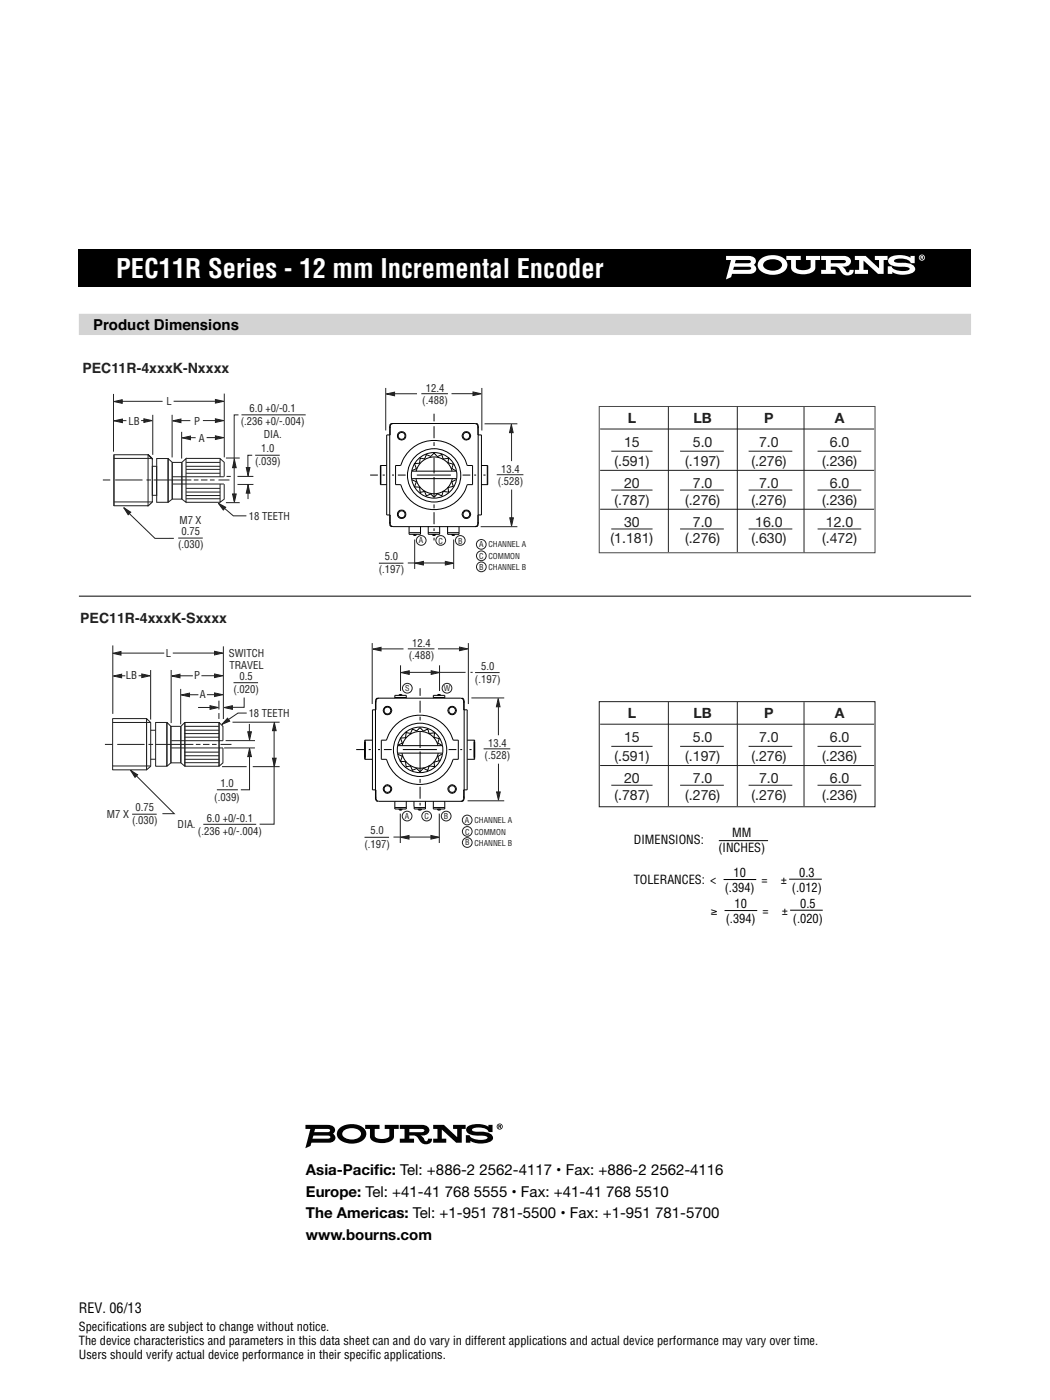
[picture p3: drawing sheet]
<svg xmlns="http://www.w3.org/2000/svg" width="210mm" height="279mm" viewBox="0 0 210 279" stroke-linecap="round" stroke-linejoin="round" font-family="sans-serif">
<path d="M15.7 49.7h178.1v7.5h-178.1z" fill="#000"/>
<path d="M15.7 64.7h178.1" fill="none" stroke="#d1d3d4" stroke-width="4.2" stroke-linecap="butt"/>
<g fill="#fff">
<path d="M156.9 51.1h2.9v.8h-1v1.4a1.59 1.59 0 0 0 1.9 .6 .95 .95 0 0 0 1.1-1.1v-.9h-.9v-.8h2.8v.8h-1v1.5a2.1 2.1 0 0 1-2.4 1.3 2.91 2.91 0 0 1-2.3-.8l-.1-2h-1z"/>
<path d="M170.6 51.1h2.2l2.6 2.5v-1.7h-.8v-.8h2.5v.8h-.7v2.8h-1.2l-2.9-2.7v1.9h.9v.8h-2.6v-.8h.9v-2h-.9z"/>
<path d="M177.7 51.3a4.5 4.5 0 0 1 4 .1v-.3h.8v1.4h-.8a2.21 2.21 0 0 0-2.6-.8l-.6 .2-.1 .3 .5 .2h1.1a2.68 2.68 0 0 1 2.6 1 .91 .91 0 0 1-.8 1.2 4.4 4.4 0 0 1-3.7-.3v.4h-.9v-1.6h.7a2.17 2.17 0 0 0 2.3 1l1.1-.2 .2-.3a2.62 2.62 0 0 0-2.2-.4 2.54 2.54 0 0 1-1.9-.7l-.2-.4 .1-.5z"/>
<path d="M183.9 51.2v.2h.2v-.2zM183.7 51.1h.5l-.1 .3 .2 .4h-.2l-.2-.3v.3h-.2zM183.5 51.4a.5 .5 0 0 0 1 0 .5 .5 0 0 0-1 0zM183.4 51.4a.61 .61 0 0 1 1.2 0 .61 .61 0 0 1-1.2 0z"/>
<path d="M146.5 53.2h3l.2 .1 .2 .2-.2 .3-.4 .1h-3zM146.8 51.9h2.6l.4 .1v.3a2.4 2.4 0 0 1-1.7 .2h-1.4zM144.9 51.1v.8h1l-1 3.9 1-.5 .2-.6h3.1a1.24 1.24 0 0 0 1.7-1.3l-.5-.5a.93 .93 0 0 0 .4-1.1 .93 .93 0 0 0-.9-.7z"/>
<path d="M152.6 52.2a2.59 2.59 0 0 1 3.4 .3 1.1 1.1 0 0 1-1.2 1.5 2 2 0 0 1-2.5-1.1zM151.8 51.7a1.58 1.58 0 0 0-.6 1.5 1.58 1.58 0 0 0 1.2 1.2 3.8 3.8 0 0 0 4.5-.6 1.72 1.72 0 0 0-1.3-2.7 4.2 4.2 0 0 0-3.8 .6z"/>
<path d="M165.8 51.9h2.6l.4 .1v.3a2.41 2.41 0 0 1-1.7 .2h-1.3zM163.9 51.1v.8h.9v2h-.9v.8h2.8v-.8h-.9v-.7a1.6 1.6 0 0 1 2 1 1.42 1.42 0 0 0 1.3 .8 1.42 1.42 0 0 0 1.2-.8l.1-.3h-.8l-.1 .2-.3 .3a.59 .59 0 0 1-.5-.7l-.6-.5a1.2 1.2 0 0 0 1.3-.3 1.2 1.2 0 0 0 .2-1.3l-.7-.5h-.5z"/>
</g>
<g fill="none" stroke="#1b211b" stroke-width=".2">
<path d="M119.8 85.6h54.7M119.8 93.9h54.7M122 90h8.2M122 97.8h8.2M133.4 81.2v29M135.7 90h8.8M135.7 97.8h8.8M147.1 81.2v29M149.4 90h8.7M149.4 97.8h8.7M160.5 81.2v29M163.2 90h8.7"/>
<path d="M163.2 97.8h8.7M119.8 101.6h54.7M122 105.6h8.2M135.7 105.6h8.8M149.4 105.6h8.7M163.2 105.6h8.7"/>
</g>
<path d="M119.6 81.1h55v29.2h-55z" fill="none" stroke="#484749" stroke-width=".2"/>
<g fill="none" stroke="#1e211c" stroke-width=".2">
<path d="M44.6 129v14.5M22.5 143.4h6.7v10.2h-6.7zM22.5 144.2h7.6M22.5 152.9h7.6M29.2 143.4l.9 .8v8.7l-.9 .7zM30.1 145.7h1M30.1 151.5h1M31.1 144.2h2.2v8.7h-2.2zM33.3 144.2l.8 .8v7.2l-.8 .7zM34.1 145h2v7.2h-2zM34.2 147.8h10.3v-2.8l-.8-.8v8.7l.8-.7v-2.9h-10.3M36.1 145l.8-.8v8.7l-.8-.7z"/>
<path d="M36.9 144.2h6.8v8.7h-6.8zM36.9 145.7h6.8M36.9 151.5h6.8M36.9 145h6.8M36.9 146.4h6.8M36.9 147.1h6.8M36.9 150.1h6.8M36.9 150.8h6.8M36.9 152.2h6.8"/>
</g>
<path d="M36.2 138.7l1.6-.4v.8z" fill="#1e211c"/>
<path d="M36.2 138.7l1.6-.4v.8z" fill="none" stroke="#1e211c" stroke-width=".2"/>
<path d="M42.8 138.3l1.7 .3-1.7 .4z" fill="#1e211c"/>
<path d="M36.1 137.5v7M37.6 138.7h2M41.3 138.6h2.2M42.8 138.3l1.7 .3-1.7 .4z" fill="none" stroke="#1e211c" stroke-width=".2"/>
<path d="M34.3 134.9l1.6-.3v.7z" fill="#1e211c"/>
<path d="M34.3 134.9l1.6-.3v.7z" fill="none" stroke="#1e211c" stroke-width=".2"/>
<path d="M42.8 134.5l1.7 .4-1.7 .3z" fill="#1e211c"/>
<path d="M35.7 134.9h2.8M40.2 134.9h3.3M42.8 134.5l1.7 .4-1.7 .3z" fill="none" stroke="#1e211c" stroke-width=".2"/>
<path d="M22.5 130.4l1.6-.4v.7z" fill="#1e211c"/>
<path d="M22.5 130.4l1.6-.4v.7z" fill="none" stroke="#1e211c" stroke-width=".2"/>
<path d="M42.8 130l1.7 .3-1.7 .4z" fill="#1e211c"/>
<path d="M23.9 130.3h8.9M30.1 133.7v9.9M34.2 133.7v10.6M34.5 130.3h9M42.8 130l1.7 .3-1.7 .4z" fill="none" stroke="#1e211c" stroke-width=".2"/>
<path d="M22.6 134.9l1.7-.3v.7z" fill="#1e211c"/>
<path d="M22.6 134.9l1.7-.3v.7z" fill="none" stroke="#1e211c" stroke-width=".2"/>
<path d="M28.3 134.5l1.6 .4-1.6 .3z" fill="#1e211c"/>
<path d="M22.5 128.8v13.7M24 134.9h1M27.7 134.9h1.3M28.3 134.5l1.6 .4-1.6 .3z" fill="none" stroke="#1e211c" stroke-width=".2"/>
<path d="M26 153.7l1.5 .9-.6 .5z" fill="#1e211c"/>
<path d="M26 153.7l1.5 .9-.6 .5zM27 154.7l7.8 7.7h-2.4M43.3 157.6h4.2M44.7 149.3h6.2" fill="none" stroke="#1e211c" stroke-width=".2"/>
<path d="M49.8 149.4l.4 1.6h-.8z" fill="#1e211c"/>
<path d="M46.4 144.1h9.4M49.8 149.6v8h-1.7M49.8 149.4l.4 1.6h-.8zM50.4 153h5.4M40.6 164.5h10.5" fill="none" stroke="#1e211c" stroke-width=".2"/>
<path d="M49.4 146h.8l-.4 1.7z" fill="#1e211c"/>
<path d="M45 147.8h5.9M49.4 146h.8l-.4 1.7zM49.8 144.5v1.8" fill="none" stroke="#1e211c" stroke-width=".2"/>
<path d="M54.4 151.3h.7l-.4 1.7z" fill="#1e211c"/>
<path d="M54.4 151.3h.7l-.4 1.7z" fill="none" stroke="#1e211c" stroke-width=".2"/>
<path d="M54.7 144.2l.4 1.6h-.7z" fill="#1e211c"/>
<path d="M46.6 136.2h4.9M44.3 153h4.9M54.7 145.3v19.2h-2.9M54.7 144.2l.4 1.6h-.7z" fill="none" stroke="#1e211c" stroke-width=".2"/>
<path d="M43.7 139.8v3.7" fill="none" stroke="#1e211c" stroke-width=".2" stroke-dasharray="1.8 .7 1.8 .7" stroke-linecap="butt"/>
<path d="M44.7 141.2l1.7-.4v.8z" fill="#1e211c"/>
<path d="M44.7 141.2l1.7-.4v.8z" fill="none" stroke="#1e211c" stroke-width=".2"/>
<path d="M41.9 140.8l1.7 .4-1.7 .4z" fill="#1e211c"/>
<path d="M48.7 139.2v2h-2.6M39.5 141.2h3.8M41.9 140.8l1.7 .4-1.7 .4z" fill="none" stroke="#1e211c" stroke-width=".2"/>
<g fill="none" stroke="#1b211b" stroke-width=".2">
<path d="M119.6 140h55v21h-55zM119.8 144.5h54.7M119.8 152.8h54.7M122 149h8.2M122 156.7h8.2M133.4 140.1v20.8M135.7 149h8.8M135.7 156.7h8.8M147.1 140.1v20.8M149.4 149h8.7M149.4 156.7h8.7M160.5 140.1v20.8"/>
<path d="M163.2 149h8.7M163.2 156.7h8.7"/>
</g>
<path d="M45.4 143.3l.4 .6-1.5 .7z" fill="#1e211c"/>
<path d="M45.4 143.3l.4 .6-1.5 .7zM49.2 142.3h-1.7l-2.1 1.4" fill="none" stroke="#1e211c" stroke-width=".2"/>
<path d="M22.7 90.8h6.9M22.7 90.7v10.3M29.5 90.7v10.3M30.4 91.5v8.7M22.7 100.9h6.9" fill="none" stroke="#231f20" stroke-width=".2"/>
<path d="M29.5 90.7l.9 .9z" fill="#010202"/>
<path d="M29.5 90.7l.9 .9-.9-.8" fill="none" stroke="#231f20" stroke-width=".2"/>
<path d="M29.5 100.9l.9-.8z" fill="#010202"/>
<path d="M20.5 95.8h1.5M22.7 91.5h7.6M23 95.8h5.4M29.2 95.8h1M30.5 82.8v8M30.6 95.8h7.6M38.7 95.8h.9M40.1 95.8h1.3M41.9 95.8h.9M43.6 95.8h2.2M22.7 100.2h7.6M30.4 100.1l-.9 .8" fill="none" stroke="#231f20" stroke-width=".2"/>
<path d="M22.8 84l1.6-.4v.7z" fill="#231f20"/>
<path d="M22.8 84l1.6-.4v.7z" fill="none" stroke="#231f20" stroke-width=".2"/>
<path d="M28.7 83.6l1.7 .3-1.7 .4z" fill="#231f20"/>
<path d="M22.7 78.6v11.5M44.8 78.6v12.7M24.2 83.9h1M28.2 83.9h1.2M28.7 83.6l1.7 .3-1.7 .4z" fill="none" stroke="#231f20" stroke-width=".2"/>
<path d="M34.5 84l1.6-.4v.7z" fill="#231f20"/>
<path d="M34.5 84l1.6-.4v.7z" fill="none" stroke="#231f20" stroke-width=".2"/>
<path d="M43 83.6l1.6 .3-1.6 .4z" fill="#231f20"/>
<path d="M34.3 82.8v8.5M35.9 83.9h2.1M40.5 83.9h3.2M43 83.6l1.6 .3-1.6 .4z" fill="none" stroke="#231f20" stroke-width=".2"/>
<path d="M36.4 87.4l1.6-.4v.8z" fill="#231f20"/>
<path d="M36.4 87.4l1.6-.4v.8z" fill="none" stroke="#231f20" stroke-width=".2"/>
<path d="M43 87l1.6 .3-1.6 .4z" fill="#231f20"/>
<path d="M36.3 86.2v5.3M37.8 87.3h1.2M41.2 87.3h2.5M43 87l1.6 .3-1.6 .4z" fill="none" stroke="#231f20" stroke-width=".2"/>
<path d="M22.7 80.1l1.7-.3v.7z" fill="#231f20"/>
<path d="M22.7 80.1l1.7-.3v.7z" fill="none" stroke="#231f20" stroke-width=".2"/>
<path d="M43 79.7l1.6 .4-1.6 .4z" fill="#231f20"/>
<path d="M43 79.7l1.6 .4-1.6 .4zM24.1 80.1h8.4M34.6 80.1h9.1" fill="none" stroke="#231f20" stroke-width=".2"/>
<path d="M43.6 100.4l1.4 .8-.4 .6z" fill="#231f20"/>
<path d="M45.1 91.4h2.7M43.6 100.4l1.4 .8-.4 .6zM44.6 101.3l2 1.6h2.6M45.1 100.3h2.7" fill="none" stroke="#231f20" stroke-width=".2"/>
<path d="M46.4 98.6h.7l-.3 1.6z" fill="#231f20"/>
<path d="M46.4 98.6h.7l-.3 1.6z" fill="none" stroke="#231f20" stroke-width=".2"/>
<path d="M46.8 91.7l.3 1.6h-.7z" fill="#231f20"/>
<path d="M45.2 95.1h.9M46.8 91.7l.3 1.6h-.7zM47.4 96.7h3.2M47.4 95.1h3.2M47.6 82.8h-.9v17.2M48.2 82.8h12.8" fill="none" stroke="#231f20" stroke-width=".2"/>
<path d="M49.1 93.3h.8l-.4 1.7z" fill="#231f20"/>
<path d="M49.1 93.3h.8l-.4 1.7z" fill="none" stroke="#231f20" stroke-width=".2"/>
<path d="M49.5 96.8l.4 1.6h-.8z" fill="#231f20"/>
<g fill="none" stroke="#231f20" stroke-width=".2">
<path d="M30.4 93.1h.9v5.7h-.9zM31.3 91.5h2.2v8.7h-2.2zM33.5 91.5l.9 .8v7.3l-.9 .6zM34.4 92.3h1.9v7.3h-1.9zM34.4 96.6h10.3M34.4 95.1h10.3M36.3 92.3l.8-.8v8.7l-.8-.6zM37.1 99.5h6.8M37.1 98.9h6.8M37.1 98.2h6.8M37.1 97.5h6.8M37.1 94.5h6.8"/>
<path d="M37.1 93.7h6.8M37.1 93.1h6.8M37.1 92.3h6.8M37.1 91.5h6.8M43.9 96.6v3.6l.8-.6v-3M44.7 95.1v-2.8l-.8-.8v3.6M49.5 97v2.6M49.5 96.8l.4 1.6h-.8zM50.3 90.9h-.8v2.7M50.9 90.9h4.9M37.1 100.2h6.8"/>
</g>
<path d="M24.7 101.3l1.4 .9-.5 .5z" fill="#231f20"/>
<path d="M96.2 77.4v8.5M24.7 101.3l1.4 .9-.5 .5zM25.6 102.3l5.3 5.1h3.8M35.6 107.4h4.9M26.4 162.5h4.9" fill="none" stroke="#231f20" stroke-width=".2"/>
<path d="M77.1 78.6l1.6-.3v.7z" fill="#231f20"/>
<path d="M77.1 78.6l1.6-.3v.7z" fill="none" stroke="#231f20" stroke-width=".2"/>
<path d="M94.4 78.2l1.6 .4-1.6 .3z" fill="#231f20"/>
<path d="M77 77.4v8.5M78.5 78.6h4.7M84.1 78.6h5.3M90.1 78.6h5M94.4 78.2l1.6 .4-1.6 .3zM99.1 94.7h5.4M95.9 105.1h7.4" fill="none" stroke="#231f20" stroke-width=".2"/>
<path d="M102 84.7l.4 1.6h-.7z" fill="#231f20"/>
<path d="M102 84.7l.4 1.6h-.7z" fill="none" stroke="#231f20" stroke-width=".2"/>
<path d="M101.7 103.3h.8l-.4 1.7z" fill="#231f20"/>
<path d="M96.7 84.6h6.6M102.1 86.1v5.9M102.1 97.7v6.3M101.7 103.3h.8l-.4 1.7z" fill="none" stroke="#231f20" stroke-width=".2"/>
<g fill="none" stroke="#010202" stroke-width=".2">
<path d="M76 92.9v3.8M77.2 92.9h-1.3v3.8h1.3M77.9 85.1l-.1 .4M77.9 85.1v1.7h-.7v16h.7v1.7M78.4 84.5l-.5 .3v.3M81.7 97h.1M81.8 89.9a6.9 6.9 0 0 1 11.4 3h1.1v3.8h-1.1a6.9 6.9 0 0 1-6.6 5 6.9 6.9 0 0 1-6.6-5h-1.1v-3.8h1.1l.4-1.1zM95 84.5l.2 .1 .2 .4v19.6l-.2 .5h-16.8l-.5-.3v-.3M95.4 85.1l-.3-.5-.3-.1h-16.6l-.4 .3v19.8l.2 .5h.2M95.4 85.1v.4M95.4 85.1v1.7h.7v16h-.7v1.7M96.1 92.9h1.2v3.8h-1.2"/>
<path d="M97.2 92.9v3.8M77.8 104.2l.1 .3M81.6 105.1v1.5h2.3v-1.5M81.6 106.3h2.3M82.4 106.6l.4 .3 .3-.3M82.6 106.6h.3M83.9 106.2h.1M85.5 106.3h2.2M85.5 106.2h.1M86.3 106.6l.3 .3 .4-.3M86.4 106.6h.4M87.7 105.1v1.5h-2.2v-1.5"/>
<path d="M89.3 106.3h2.3M89.3 105.1v1.5h2.3v-1.5M90.1 106.6l.3 .3 .4-.3M90.3 106.6h.3M95.4 104.5l-.1 .3-.5 .3M95.4 104.2v.3"/>
<circle cx="80.1" cy="87" r=".85"/>
<circle cx="80.2" cy="87" r=".69"/>
<circle cx="93.1" cy="87" r=".69"/>
<circle cx="93.1" cy="87" r=".85"/>
<circle cx="80.1" cy="102.6" r=".85"/>
<circle cx="80.2" cy="102.6" r=".69"/>
<circle cx="93.1" cy="102.6" r=".69"/>
<circle cx="93.1" cy="102.6" r=".85"/>
</g>
<path d="M73.9 94.8h1.5z" fill="#fff"/>
<path d="M73.9 94.8h1.5" fill="none" stroke="#010202" stroke-width=".2"/>
<path d="M76.4 94.8h.4z" fill="#fff"/>
<path d="M76.4 94.8h.4" fill="none" stroke="#010202" stroke-width=".2"/>
<path d="M78.2 94.8h.4z" fill="#fff"/>
<path d="M78.2 94.8h.4" fill="none" stroke="#010202" stroke-width=".2"/>
<path d="M79.4 94.8h1.6z" fill="#fff"/>
<path d="M79.4 94.8h1.6" fill="none" stroke="#010202" stroke-width=".2"/>
<path d="M83.2 94.8h6.8z" fill="#fff"/>
<path d="M83.2 94.8h6.8" fill="none" stroke="#010202" stroke-width=".2"/>
<path d="M96.5 94.8h.4z" fill="#fff"/>
<path d="M96.5 94.8h.4" fill="none" stroke="#010202" stroke-width=".2"/>
<path d="M94.6 94.8h.4z" fill="#fff"/>
<path d="M94.6 94.8h.4" fill="none" stroke="#010202" stroke-width=".2"/>
<path d="M92.3 94.8h1.6z" fill="#fff"/>
<path d="M92.3 94.8h1.6" fill="none" stroke="#010202" stroke-width=".2"/>
<path d="M86.6 82.6v1.5z" fill="#fff"/>
<path d="M86.6 82.6v1.5" fill="none" stroke="#010202" stroke-width=".2"/>
<path d="M86.6 85.1v2.4z" fill="#fff"/>
<path d="M86.6 85.1v2.4" fill="none" stroke="#010202" stroke-width=".2"/>
<path d="M86.6 88.2v.8z" fill="#fff"/>
<path d="M86.6 88.2v.8" fill="none" stroke="#010202" stroke-width=".2"/>
<path d="M86.6 91.3v3.2z" fill="#fff"/>
<path d="M86.6 91.3v3.2" fill="none" stroke="#010202" stroke-width=".2"/>
<path d="M86.6 105.4v.6z" fill="#fff"/>
<path d="M86.6 105.4v.6" fill="none" stroke="#010202" stroke-width=".2"/>
<path d="M86.6 102.2v2.4z" fill="#fff"/>
<path d="M86.6 102.2v2.4" fill="none" stroke="#010202" stroke-width=".2"/>
<path d="M86.6 100.7v.8z" fill="#fff"/>
<path d="M86.6 100.7v.8" fill="none" stroke="#010202" stroke-width=".2"/>
<path d="M86.6 95.2v3.9z" fill="#fff"/>
<path d="M86.6 95.2v3.9" fill="none" stroke="#010202" stroke-width=".2"/>
<path d="M86.6 107.3v.6z" fill="#fff"/>
<path d="M86.6 107.3v.6" fill="none" stroke="#010202" stroke-width=".2"/>
<path d="M75.6 112.4h4.9M82.8 107.7v5.8M90.5 107.7v5.8" fill="none" stroke="#231f20" stroke-width=".2"/>
<path d="M82.9 112.4l1.6-.4v.8z" fill="#231f20"/>
<path d="M82.9 112.4l1.6-.4v.8z" fill="none" stroke="#231f20" stroke-width=".2"/>
<path d="M88.9 112l1.6 .4-1.6 .4z" fill="#231f20"/>
<g fill="none" stroke="#231f20" stroke-width=".2">
<path d="M81.4 112.4h8.9M88.9 112l1.6 .4-1.6 .4zM93.5 128.3v12.2"/>
<circle cx="84.1" cy="107.9" r=".97"/>
<circle cx="88" cy="107.9" r=".97"/>
<circle cx="91.9" cy="107.9" r=".97"/>
<circle cx="96" cy="108.6" r=".97"/>
<circle cx="96.1" cy="110.9" r=".97"/>
<circle cx="96.1" cy="113.1" r=".97"/>
</g>
<g fill="none" stroke="#010202" stroke-width=".2">
<path d="M82.2 93.9l.9-.4-.4-1h1l.1-1.1 .9 .2 .4-.9 .9 .4 .6-.7 .7 .7 .9-.4 .2 .9 1.1-.1-.1 .9 1.1 .2-.3 .9 .8 .4M82.2 94h8.8M82.2 95.5h8.8M83 95.5a3.7 3.7 0 0 0 3.6 3 3.7 3.7 0 0 0 3.7-3M90.2 94a3.7 3.7 0 0 0-3.6-2.8 3.7 3.7 0 0 0-3.5 2.8M91 95.7l-.8 .5 .3 .8-1.1 .3 .1 .9-1.1-.1-.2 .9-.9-.5-.7 .7-.6-.6-.9 .4-.4-.9-.9 .2-.1-1.1h-1l.4-1.1-.9-.4"/>
<circle cx="86.6" cy="94.9" r="4.5"/>
<circle cx="86.6" cy="94.9" r="5.3"/>
</g>
<path d="M74.4 129.5l1.6-.3v.7z" fill="#231f20"/>
<path d="M74.4 129.5l1.6-.3v.7z" fill="none" stroke="#231f20" stroke-width=".2"/>
<path d="M91.7 129.1l1.6 .4-1.6 .4z" fill="#231f20"/>
<path d="M74.3 128.3v12.2M75.8 129.5h4.7M81.4 129.5h5.3M87.4 129.5h5M91.7 129.1l1.6 .4-1.6 .4z" fill="none" stroke="#231f20" stroke-width=".2"/>
<g fill="none" stroke="#010202" stroke-width=".2">
<path d="M75 139.9l-.1 .4M75.6 139.3l-.5 .3-.1 .3v1.8h-.7v15.9h.7v1.8M78.8 139.3v-.5h2.3v.5M78.8 139.2h2.3M79.6 138.8a.42 .42 0 0 1 .7 0M79.8 138.8h.3M86.5 139.2h2.3M87.3 138.8a.42 .42 0 0 1 .7 0M87.5 138.8h.3M88.8 139.3v-.5h-2.3v.5M92.2 139.3l.2 .1 .2 .4v19.7l-.2 .4h-16.8h-.3l-.3-.5M92.5 139.9l.1 .4"/>
<path d="M72.9 147.7v3.8M74.3 147.7h-1.5v3.8h1.5M74.9 159l.1 .4M78.8 159.9v1.6h2.3v-1.6M78.9 144.7a6.9 6.9 0 0 1 11.5 3h1.1v3.8h-1.1a6.9 6.9 0 0 1-6.6 5.1 6.9 6.9 0 0 1-6.7-5.1h-1v-3.8h1l1.1-2.1zM84.9 159.9v1.6h-2.2l-.1-1.6M86.5 159.9v1.6h2.3v-1.6M92.5 159.4v-1.8h.7v-15.9h-.7l-.1-2.1-.4-.3h-16.6l-.2 .1-.3 .4v19.7l.3 .4h.2M92.5 159.4l-.2 .5h-.3M92.6 159l-.1 .4M93.2 147.7h1.5v3.8h-1.5M94.6 147.7v3.8"/>
<path d="M78.8 161.2h2.3M79.6 161.5l.3 .2 .4-.2M79.8 161.5h.3M81.1 161h.1M82.7 161.2h2.2M83.4 161.5a.41 .41 0 0 0 .4 .2 .41 .41 0 0 0 .4-.2M83.6 161.5h.4M86.5 161.2h2.3M87.3 161.5l.3 .2 .4-.2M87.5 161.5h.3"/>
<circle cx="77.3" cy="141.8" r=".69"/>
<circle cx="77.3" cy="157.5" r=".68"/>
<circle cx="77.3" cy="141.8" r=".85"/>
<circle cx="77.3" cy="157.5" r=".84"/>
<circle cx="90.2" cy="141.8" r=".69"/>
<circle cx="90.2" cy="157.5" r=".68"/>
<circle cx="90.2" cy="141.8" r=".85"/>
<circle cx="90.3" cy="157.5" r=".84"/>
</g>
<path d="M71.1 149.6h1.5z" fill="#fff"/>
<path d="M71.1 149.6h1.5" fill="none" stroke="#010202" stroke-width=".2"/>
<path d="M73.6 149.6h.4z" fill="#fff"/>
<path d="M73.6 149.6h.4" fill="none" stroke="#010202" stroke-width=".2"/>
<path d="M75.5 149.6h.3z" fill="#fff"/>
<path d="M75.5 149.6h.3" fill="none" stroke="#010202" stroke-width=".2"/>
<path d="M76.6 149.6h1.6z" fill="#fff"/>
<path d="M76.6 149.6h1.6" fill="none" stroke="#010202" stroke-width=".2"/>
<path d="M80.4 149.6h6.8z" fill="#fff"/>
<path d="M80.4 149.6h6.8" fill="none" stroke="#010202" stroke-width=".2"/>
<path d="M93.7 149.6h.4z" fill="#fff"/>
<path d="M93.7 149.6h.4" fill="none" stroke="#010202" stroke-width=".2"/>
<path d="M91.9 149.6h.3z" fill="#fff"/>
<path d="M91.9 149.6h.3" fill="none" stroke="#010202" stroke-width=".2"/>
<path d="M89.5 149.6h1.6z" fill="#fff"/>
<path d="M89.5 149.6h1.6" fill="none" stroke="#010202" stroke-width=".2"/>
<path d="M83.8 137.4v1.5z" fill="#fff"/>
<path d="M83.8 137.4v1.5" fill="none" stroke="#010202" stroke-width=".2"/>
<path d="M83.8 139.8v2.4z" fill="#fff"/>
<path d="M83.8 139.8v2.4" fill="none" stroke="#010202" stroke-width=".2"/>
<path d="M83.8 143v.8z" fill="#fff"/>
<path d="M83.8 143v.8" fill="none" stroke="#010202" stroke-width=".2"/>
<path d="M83.8 146.1v3.2z" fill="#fff"/>
<path d="M83.8 146.1v3.2" fill="none" stroke="#010202" stroke-width=".2"/>
<path d="M83.8 160.2v.6z" fill="#fff"/>
<path d="M83.8 160.2v.6" fill="none" stroke="#010202" stroke-width=".2"/>
<path d="M83.8 157v2.4z" fill="#fff"/>
<path d="M83.8 157v2.4" fill="none" stroke="#010202" stroke-width=".2"/>
<path d="M83.8 155.5v.7z" fill="#fff"/>
<path d="M83.8 155.5v.7" fill="none" stroke="#010202" stroke-width=".2"/>
<path d="M83.8 150v3.8z" fill="#fff"/>
<path d="M83.8 150v3.8" fill="none" stroke="#010202" stroke-width=".2"/>
<path d="M79.9 132.8v5.1M87.7 132.8v5.1M94.8 134.2h4.9" fill="none" stroke="#231f20" stroke-width=".2"/>
<path d="M80 134.2l1.7-.3v.7z" fill="#231f20"/>
<path d="M80 134.2l1.7-.3v.7z" fill="none" stroke="#231f20" stroke-width=".2"/>
<path d="M86.1 133.9l1.6 .3-1.6 .4z" fill="#231f20"/>
<path d="M80.6 134.2h12.3M86.1 133.9l1.6 .3-1.6 .4zM93.9 134.2h.4M93.3 159.8h7.3M96.5 149.4h5.3" fill="none" stroke="#231f20" stroke-width=".2"/>
<path d="M99.4 139.4l.4 1.7h-.7z" fill="#231f20"/>
<path d="M99.4 139.4l.4 1.7h-.7z" fill="none" stroke="#231f20" stroke-width=".2"/>
<path d="M99.1 158h.7l-.3 1.7z" fill="#231f20"/>
<path d="M94.1 139.3h6.5M99.1 158h.7l-.3 1.7zM99.5 140.8v5.9M99.5 152.4v6.4M72.7 167.1h4.9M79.9 162.4v5.8M87.7 162.4v5.8" fill="none" stroke="#231f20" stroke-width=".2"/>
<path d="M80 167.1l1.6-.4v.8z" fill="#231f20"/>
<path d="M80 167.1l1.6-.4v.8z" fill="none" stroke="#231f20" stroke-width=".2"/>
<path d="M86 166.7l1.6 .4-1.6 .4z" fill="#231f20"/>
<g fill="none" stroke="#231f20" stroke-width=".2">
<path d="M20.9 148.6h1.5M23.4 148.6h5.5M29.6 148.6h1M31.1 148.6h7.5M39.1 148.6h.9M40.5 148.6h1.3M42.3 148.6h.9M44 148.6h2.2M78.5 167.1h8.9M86 166.7l1.6 .4-1.6 .4z"/>
<circle cx="81.3" cy="137.4" r=".97"/>
<circle cx="89.2" cy="137.4" r=".97"/>
<circle cx="81.2" cy="162.9" r=".97"/>
<circle cx="85.1" cy="162.9" r=".97"/>
<circle cx="89" cy="162.9" r=".97"/>
<circle cx="93.2" cy="163.7" r=".97"/>
<circle cx="93.2" cy="165.9" r=".97"/>
<circle cx="93.3" cy="168.1" r=".97"/>
</g>
<g fill="none" stroke="#010202" stroke-width=".2">
<path d="M79.4 148.7l.9-.4-.4-1 1-.1 .1-1 .9 .2 .4-.9 .9 .4 .6-.7 .7 .7 .9-.4 .2 .9 1.1-.2-.1 .9 1.1 .3-.3 .9 .8 .4M79.4 148.8h8.8M79.4 150.3h8.8M80.2 150.3a3.7 3.7 0 0 0 3.6 3 3.7 3.7 0 0 0 3.7-3M87.4 148.8a3.7 3.7 0 0 0-3.6-2.8 3.7 3.7 0 0 0-3.5 2.8M88.2 150.5l-.8 .5 .3 .8-1.1 .3 .1 .9-1.1-.2-.2 1-.9-.5-.7 .7-.6-.6-.9 .3-.4-.8-.9 .1-.1-1-1-.1 .4-1-.9-.4"/>
<circle cx="83.8" cy="149.6" r="5.3"/>
<circle cx="83.8" cy="149.6" r="4.5"/>
</g>
<path d="M15.7 119h178.1M143.5 167.8h9.8M144.4 175.5h6.5M157.5 175.5h6.5M144.6 181.7h6.5M157.7 181.6h6.5" fill="none" stroke="#000" stroke-width=".2"/>
<g fill="#010202">
<path d="M72.9 224.5h2.8v.8h-.9v1.4a1.57 1.57 0 0 0 1.8 .6 .94 .94 0 0 0 1.1-1.1v-.9h-.9v-.8h2.8v.8h-1v1.5a2.09 2.09 0 0 1-2.3 1.3 2.88 2.88 0 0 1-2.4-.9l-.1-1.9h-.9z"/>
<path d="M86.5 224.5h2.1l2.6 2.5v-1.7h-.8v-.8h2.5v.8h-.7v2.8h-1.2l-2.8-2.7v1.8h.9v.9h-2.6v-.9h.8v-1.9h-.8z"/>
<path d="M93.4 224.7a4.5 4.5 0 0 1 4.1 .2v-.4h.8v1.4h-.8a2.19 2.19 0 0 0-2.7-.8l-.6 .2v.3l.5 .2 1.1 .1a2.66 2.66 0 0 1 2.5 .9 .9 .9 0 0 1-.7 1.2 4.3 4.3 0 0 1-3.7-.3v.4h-.9v-1.6h.7a2.16 2.16 0 0 0 2.3 1l1-.2 .3-.3a2.6 2.6 0 0 0-2.2-.4 2.52 2.52 0 0 1-2-.7l-.1-.4 .1-.4z"/>
<path d="M99.6 224.6v.2h.2v-.2zM99.5 224.5h.4v.4l.1 .3h-.2l-.1-.3-.1 .3h-.1zM99.3 224.8a.46 .46 0 0 0 .9 0 .46 .46 0 0 0-.9 0zM99.1 224.8a.6 .6 0 0 1 1.2 0 .6 .6 0 0 1-1.2 0z"/>
<path d="M62.5 226.6h3l.3 .1 .1 .2-.1 .3h-.5h-2.9zM62.9 225.3h2.6l.3 .2 .1 .2a2.38 2.38 0 0 1-1.8 .2h-1.4zM61 224.5v.8h.9l-1 3.9 1.1-.5 .2-.7h3a1.23 1.23 0 0 0 1.7-1.2l-.5-.5a.92 .92 0 0 0 .4-1.1 .92 .92 0 0 0-.9-.6z"/>
<path d="M68.6 225.6a2.57 2.57 0 0 1 3.4 .3 1.09 1.09 0 0 1-1.2 1.5 1.98 1.98 0 0 1-2.5-1.1zM67.8 225.1a1.57 1.57 0 0 0-.5 1.5 1.57 1.57 0 0 0 1.1 1.2 3.8 3.8 0 0 0 4.4-.6 1.71 1.71 0 0 0-1.2-2.7 4.2 4.2 0 0 0-3.8 .6z"/>
<path d="M81.7 225.3h2.6l.3 .1 .1 .3a2.39 2.39 0 0 1-1.7 .3h-1.3zM79.8 224.5v.8h.9v1.9h-.9v.9h2.8v-.9h-.9v-.6a1.58 1.58 0 0 1 2 1 1.41 1.41 0 0 0 1.2 .8 1.41 1.41 0 0 0 1.3-.8v-.4h-.8v.3l-.3 .3a.59 .59 0 0 1-.5-.7l-.7-.5a1.19 1.19 0 0 0 1.4-.3 1.19 1.19 0 0 0 .2-1.3l-.7-.4-.6-.1z"/>
</g>
<text font-size="5.3" fill="#fff" x="23.2" y="55.5">PEC11R Series - 12 mm Incremental Encoder</text>
<g font-size="3">
<text x="18.6" y="65.8">Product Dimensions</text>
<text x="61.1" y="234.5">Asia-Pacifc: Tel: +886-2 2562-4117 • Fax: +886-2 2562-4116</text>
<text x="61.1" y="238.8">Europe: Tel: +41-41 768 5555 • Fax: +41-41 768 5510</text>
<text x="74.7" y="234.5">i</text>
<text x="61.1" y="243.1">The Americas: Tel: +1-951 781-5500 • Fax: +1-951 781-5700</text>
<text x="61.1" y="247.4">www.bourns.com</text>
</g>
<text font-size="2.8" fill="#231f20" x="16.5" y="74.4">PEC11R-4xxxK-Nxxxx</text>
<g font-size="2.8" fill="#1b211b">
<text x="124.6" y="89.2">15</text>
<text x="125.3" y="84.5">L</text>
<text x="138.3" y="89.2">5.0</text>
<text x="138.4" y="84.5">LB</text>
<text x="151.5" y="89.2">7.0</text>
<text x="152.5" y="84.5">P</text>
<text x="165.6" y="89.2">6.0</text>
<text x="166.6" y="84.5">A</text>
<text x="122.6" y="92.9">(.591)</text>
<text x="136.8" y="92.9">(.197)</text>
<text x="150" y="92.9">(.276)</text>
<text x="164.1" y="92.9">(.236)</text>
<text x="122.6" y="100.7">(.787)</text>
<text x="124.6" y="97.4">20</text>
<text x="136.8" y="100.7">(.276)</text>
<text x="138.3" y="97.4">7.0</text>
<text x="150" y="100.7">(.276)</text>
<text x="151.5" y="97.4">7.0</text>
<text x="164.1" y="100.7">(.236)</text>
<text x="165.6" y="97.4">6.0</text>
<text x="124.6" y="105.1">30</text>
<text x="138.3" y="105.1">7.0</text>
<text x="150.7" y="105.1">16.0</text>
<text x="164.8" y="105.1">12.0</text>
<text x="121.9" y="108.5">(1.181)</text>
<text x="136.8" y="108.5">(.276)</text>
<text x="150" y="108.5">(.630)</text>
<text x="164.1" y="108.5">(.472)</text>
<text x="125.3" y="143.4">L</text>
<text x="138.4" y="143.4">LB</text>
<text x="152.5" y="143.4">P</text>
<text x="166.6" y="143.4">A</text>
<text x="124.6" y="148.1">15</text>
<text x="138.3" y="148.1">5.0</text>
<text x="151.5" y="148.1">7.0</text>
<text x="165.6" y="148.1">6.0</text>
<text x="122.6" y="151.8">(.591)</text>
<text x="136.8" y="151.8">(.197)</text>
<text x="150" y="151.8">(.276)</text>
<text x="164.1" y="151.8">(.236)</text>
<text x="122.6" y="159.6">(.787)</text>
<text x="124.6" y="156.3">20</text>
<text x="136.8" y="159.6">(.276)</text>
<text x="138.3" y="156.3">7.0</text>
<text x="150" y="159.6">(.276)</text>
<text x="151.5" y="156.3">7.0</text>
<text x="164.1" y="159.6">(.236)</text>
<text x="165.6" y="156.3">6.0</text>
</g>
<text font-size="2.8" fill="#211d1e" x="16" y="124.3">PEC11R-4xxxK-Sxxxx</text>
<text font-size="2.8" x="15.7" y="262.1">REV. 06/13</text>
<g font-size="2.5">
<text x="146.1" y="167.1">MM</text>
<text x="126.5" y="168.5">DIMENSIONS:</text>
<text x="143.4" y="170.1">(INCHES)</text>
<text x="126.5" y="176.4">TOLERANCES: &lt;</text>
<text x="144.7" y="177.9">(.394)</text>
<text x="146.4" y="175">10</text>
<text x="152" y="176.4">=</text>
<text x="155.8" y="176.4">±</text>
<text x="158.1" y="177.9">(.012)</text>
<text x="159.5" y="175">0.3</text>
<text x="141.9" y="182.6">≥</text>
<text x="144.9" y="184.1">(.394)</text>
<text x="146.6" y="181.2">10</text>
<text x="152.2" y="182.6">=</text>
<text x="156" y="182.6">±</text>
<text x="158.3" y="184.1">(.020)</text>
<text x="159.7" y="181.2">0.5</text>
<text x="15.7" y="265.6">Specifcations are subject to change without notice.</text>
<text x="15.7" y="268.5">The device characteristics and parameters in this data sheet can and do vary in different applications and actual device performance may vary over time.</text>
<text x="21.1" y="265.6">i</text>
<text x="15.7" y="271.3">Users should verify actual device performance in their specifc applications.</text>
<text x="73.8" y="271.3">i</text>
</g>
<g font-size="2.1" fill="#231f20">
<text x="33.2" y="80.9">L</text>
<text x="49.8" y="82.2">6.0 +0/-0.1</text>
<text x="84.3" y="80.6">(.488)</text>
<text x="85" y="78.2">12.4</text>
<text x="25.6" y="84.7">LB</text>
<text x="38.7" y="84.7">P</text>
<text x="39.7" y="88.1">A</text>
<text x="48.1" y="84.8">(.236 +0/-.004)</text>
<text x="52.6" y="87.5">DIA.</text>
<text x="50.9" y="92.9">(.039)</text>
<text x="52.1" y="90.3">1.0</text>
<text x="100" y="94.3">13.4</text>
<text x="99.3" y="96.8">(.528)</text>
<text x="35.8" y="104.7">M7 X</text>
<text x="36.3" y="106.8">0.75</text>
<text x="49.7" y="103.7">18 TEETH</text>
<text x="35.5" y="109.4">(.030)</text>
<text x="76.8" y="111.8">5.0</text>
<text x="75.6" y="114.4">(.197)</text>
<text x="81.6" y="131.6">(.488)</text>
<text x="82.3" y="129.1">12.4</text>
<text x="94.8" y="136.3">(.197)</text>
<text x="96" y="133.6">5.0</text>
<text x="97.4" y="149">13.4</text>
<text x="96.7" y="151.5">(.528)</text>
<text x="27" y="161.9">0.75</text>
<text x="21.3" y="163.3">M7 X</text>
<text x="26.3" y="164.5">(.030)</text>
<text x="74" y="166.5">5.0</text>
<text x="72.7" y="169.1">(.197)</text>
</g>
<g font-size="2.1" fill="#211d1e">
<text x="33.1" y="131.1">L</text>
<text x="25.1" y="135.6">LB</text>
<text x="38.8" y="135.6">P</text>
<text x="39.9" y="139.4">A</text>
<text x="42.8" y="159.8">(.039)</text>
<text x="44" y="157.1">1.0</text>
<text x="35.5" y="165.2">DIA.</text>
<text x="39.5" y="166.7">(.236 +0/-.004)</text>
<text x="41.3" y="164">6.0 +0/-0.1</text>
</g>
<g font-size="2.1" fill="#1e211c">
<text x="45.7" y="131.1">SWITCH</text>
<text x="45.8" y="133.5">TRAVEL</text>
<text x="47.8" y="135.8">0.5</text>
<text x="46.6" y="138.4">(.020)</text>
<text x="49.6" y="143.2">18 TEETH</text>
</g>
<g font-size="1.6" fill="#231f20">
<text x="83.6" y="108.4">A</text>
<text x="87.5" y="108.5">C</text>
<text x="91.4" y="108.5">B</text>
<text x="95.6" y="109.2">A CHANNEL A</text>
<text x="95.6" y="111.5">C COMMON</text>
<text x="95.6" y="113.7">B CHANNEL B</text>
<text x="80.8" y="137.9">S</text>
<text x="88.5" y="138">W</text>
<text x="80.8" y="163.4">A</text>
<text x="84.7" y="163.5">C</text>
<text x="88.6" y="163.5">B</text>
<text x="92.8" y="164.2">A CHANNEL A</text>
<text x="92.8" y="166.5">C COMMON</text>
<text x="92.8" y="168.7">B CHANNEL B</text>
</g>
</svg>
